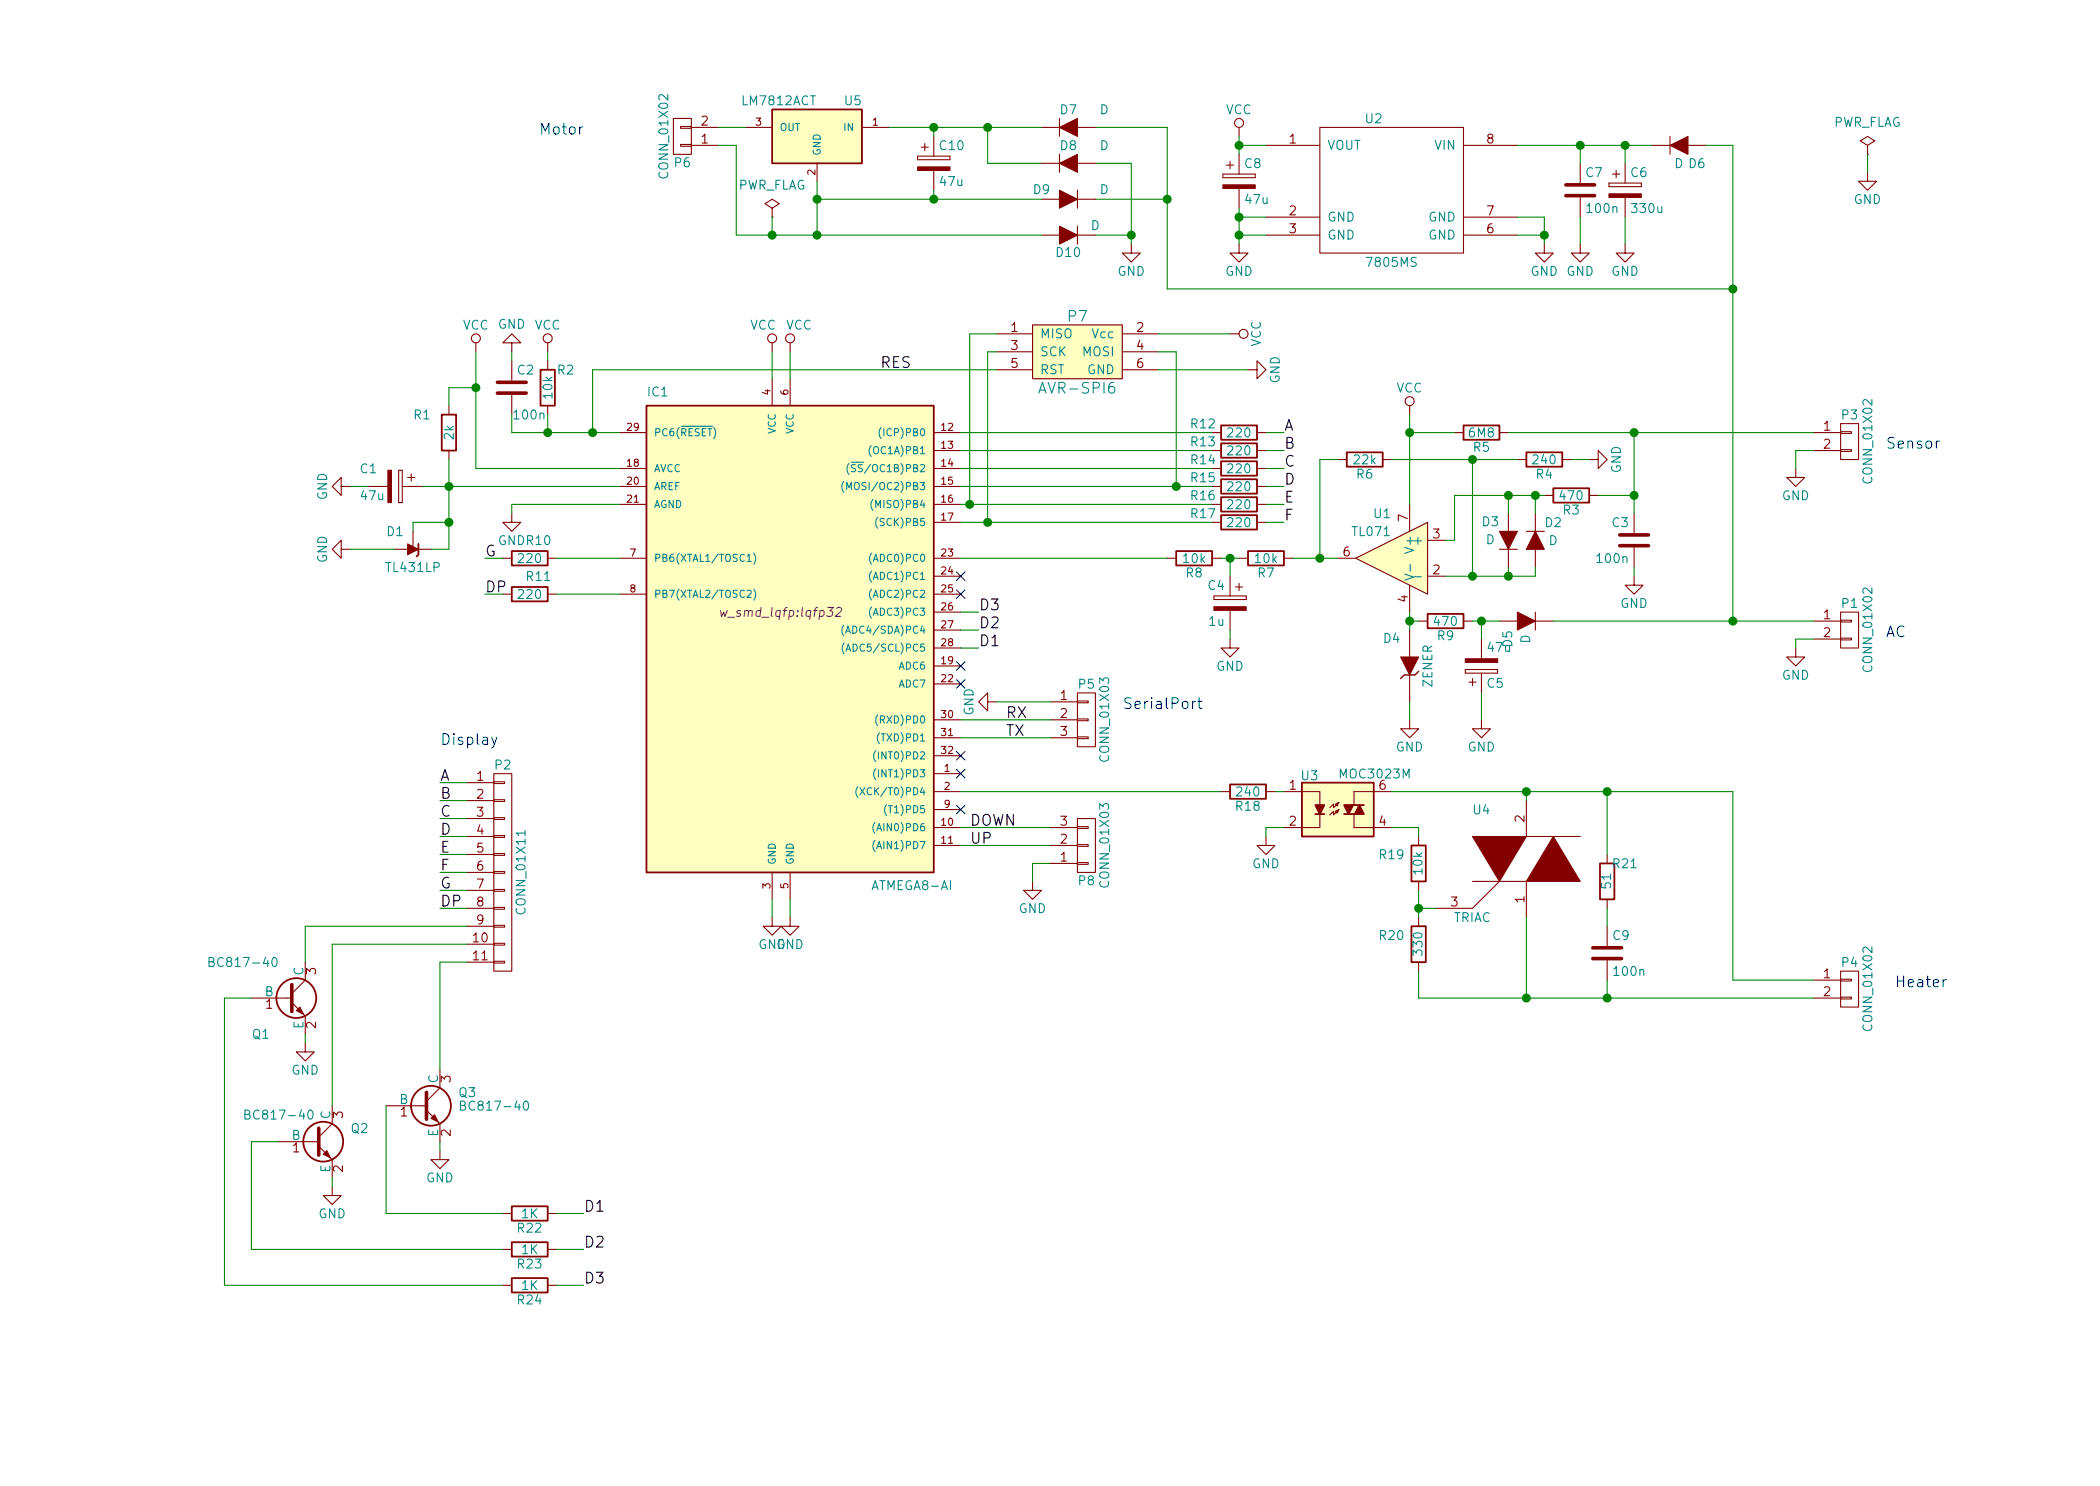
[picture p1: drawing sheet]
<svg xmlns="http://www.w3.org/2000/svg" width="297mm" height="210mm" viewBox="0 0 297 210" stroke-linecap="round" stroke-linejoin="round" font-family="sans-serif">
<g fill="#ffffc2" stroke="#ffffc2" stroke-width=".14">
<path d="M91.4 57.4h40.7v66h-40.7z"/>
<path d="M191.8 79l10.1-5.1v10.2z"/>
<path d="M184.1 110.7h10.2v7.7h-10.2z"/>
<path d="M146 46h12.7v7.6h-12.7z"/>
<path d="M109.2 15.5h12.7v7.6h-12.7z"/>
</g>
<g fill="none" stroke="#840000" stroke-width=".25">
<path d="M109.2 15.5h12.7v7.6h-12.7zM62.5 58.7h2v5h-2zM76.5 52.3h2v5.1h-2zM91.4 57.4h40.7v66h-40.7zM59.2 77v1.5l-.3 .2M72.4 78h5.1v2h-5.1zM166.4 78h5v2h-5zM172.7 60.2h5.1v2h-5.1zM172.7 62.7h5.1v2.1h-5.1zM172.7 65.3h5.1v2h-5.1zM172.7 67.8h5.1v2h-5.1zM172.7 70.4h5.1v2h-5.1z"/>
<path d="M172.7 72.9h5.1v2h-5.1zM176.5 78h5.1v2h-5.1zM190.5 64h5.1v2h-5.1zM207 60.2h5.1v2h-5.1zM215.9 64h5.1v2h-5.1zM219.7 69.1h5.1v2h-5.1zM72.4 83.1h5.1v2h-5.1zM201.9 86.9h5.1v2h-5.1zM174 111h5.1v2h-5.1zM184.1 110.7h10.2v7.7h-10.2zM186.1 115.2h1.2M190.1 115.2h1.8"/>
<path d="M191.1 113.9h1.8M199.6 119.6h2.1v5.1h-2.1zM199.6 131.1h2.1v5h-2.1zM226.3 122.2h2v5h-2zM72.4 170.7h5.1v2h-5.1zM72.4 175.8h5.1v2h-5.1zM72.4 180.8h5.1v2.1h-5.1z"/>
<circle cx="41.9" cy="141.2" r="2.82"/>
<circle cx="61" cy="156.5" r="2.82"/>
<circle cx="45.7" cy="161.5" r="2.82"/>
</g>
<g fill="none" stroke="#840000" stroke-width=".15">
<path d="M95.2 16.8h2.6v5h-2.6zM96.3 17.9h1.5v.3h-1.5zM97.8 18h3.8M105.4 18h3.8M121.9 18h3.8M132.1 19.3v2.8M147.3 18h2.6M149.9 16.8v2.5M152.4 18h2.5M175.3 18v1.3M186.7 18h20.3v17.8h-20.3zM236.2 19.3v2.5"/>
<path d="M96.3 20.4h1.5v.3h-1.5zM97.8 20.6h3.8M109.2 29.5l1-.7-1-.6-1 .6 1 .7v1.2M109.2 30.7h.1M115.6 23.1v2.5M129.8 22.1v.5zM129.8 22.6h4.6zM129.8 22.1h4.6zM130.3 20.8h1M130.8 20.3v1M132.1 24.1v2.8M134.4 22.1v.5z"/>
<path d="M147.3 33.3h2.6M147.3 23.1h2.6M147.3 28.2h2.6M149.9 21.8v2.6M152.4 33.3h2.5M152.4 23.1h2.5M152.4 26.9v2.6M152.4 32v2.5M152.4 28.2h2.5M160 34.5v1.3h1.3l-1.3 1.3-1.3-1.3h1.3M173 24.6v.5zM173 25.1h4.5z"/>
<path d="M173 24.6h4.5zM173.5 23.4h1M174 22.9v1M175.3 34.5v1.3h1.2l-1.2 1.3-1.3-1.3h1.3M175.3 21.8v2.8M175.3 26.7v2.8M177.5 24.6v.5zM179.1 20.6h7.6M179.1 30.7h7.6M179.1 33.3h7.6M207 20.6h7.6M207 30.7h7.6"/>
<path d="M207 33.3h7.6M218.4 34.5v1.3h1.3l-1.3 1.3-1.2-1.3h1.2M223.5 34.5v1.3h1.3l-1.3 1.3-1.3-1.3h1.3M223.5 23.1v2.8M223.5 27.9v2.8M227.6 25.9v.5zM227.6 26.4h4.6zM227.6 25.9h4.6zM228.1 24.6h1M228.6 24.1v1M229.9 34.5v1.3h1.2l-1.2 1.3-1.3-1.3h1.3M229.9 23.1v2.8"/>
<path d="M229.9 27.9v2.8M232.2 25.9v.5zM233.7 20.6h2.5M238.8 20.6h2.5M264.2 20.6l1-.7-1-.6-1.1 .6 1.1 .7v1.2M264.2 21.8h.1M264.2 24.4v1.2h1.2l-1.2 1.3-1.3-1.3h1.3M63.5 57.4v1.3M67.3 48.5v1.3M72.4 48.5h1.3l-1.3-1.3-1.3 1.3h1.3v1.3M72.4 51v2.8M72.4 55.9v2.8"/>
<path d="M77.5 48.5v1.3M77.5 51v1.3M77.5 57.4v1.3M109.2 48.5v1.3M109.2 53.6v3.8M111.8 48.5v1.3M111.8 53.6v3.8M141 47.2h5M141 49.8h5M141 52.3h5M146 46h12.7v7.6h-12.7zM158.7 47.2h5.1"/>
<path d="M158.7 49.8h5.1M158.7 52.3h5.1M174 47.2h1.3M176.5 52.3h1.3v-1.3l1.3 1.3-1.3 1.3v-1.3M199.4 57.4v1.3M260.3 59.9h2.6v5.1h-2.6zM48.3 68.8v-1.2l-1.3 1.2 1.3 1.3v-1.3h1.2M48.3 77.7v-1.3l-1.3 1.3 1.3 1.3v-1.3h1.2M52.1 68.8h2.8M55.9 77.7h5.1M56.4 66.5h.5zM56.4 66.5v4.6z"/>
<path d="M56.4 71.1h.5zM56.9 66.5v4.6zM56.9 68.8h2.8M57.7 67.6h1M58.2 67.1v1M58.4 75.2v2.8M63.5 63.7v1.3M71.1 79h1.3M72.4 72.6v1.3h1.3l-1.3 1.3-1.3-1.3h1.3M77.5 79h1.2M87.6 61.2h3.8M87.6 66.3h3.8"/>
<path d="M87.6 68.8h3.8M87.6 71.4h3.8M87.6 79h3.8M132.1 61.2h3.8M132.1 63.7h3.8M132.1 66.3h3.8M132.1 68.8h3.8M132.1 71.4h3.8M132.1 73.9h3.8M132.1 79h3.8M165.1 79h1.3M171.4 61.2h1.3"/>
<path d="M171.4 63.7h1.3M171.4 66.3h1.3M171.4 68.8h1.3M171.4 71.4h1.3M171.4 73.9h1.3M171.4 79h1.3M175.3 79h1.2M177.8 61.2h1.3M177.8 63.7h1.3M177.8 66.3h1.3M177.8 68.8h1.3M177.8 71.4h1.3"/>
<path d="M177.8 73.9h1.3M181.6 79h1.3M189.2 79h2.6M189.2 65h1.3M191.8 79l10.1-5.1v10.2zM195.6 65h1.2M199.4 71.4v3.8M201.9 76.4h2.6M205.7 61.2h1.3M212.1 61.2h1.3M212.1 77.7h2.5M213.4 72.6v2.6"/>
<path d="M213.4 77.7v2.6M214.6 65h1.3M215.9 75.2h2.5M217.2 72.6v2.6M217.2 77.7v2.6M218.4 70.1h1.3M221 65h1.2M224.8 65h1.3v1.3l1.2-1.3-1.2-1.3v1.3M224.8 70.1h1.3M231.1 72.6v2.8M231.1 77.5v2.8M254 66.3v1.3h-1.3l1.3 1.2 1.3-1.2h-1.3"/>
<path d="M256.5 61.2h3.8M256.5 63.7h3.8M260.3 63.6h1.6v.3h-1.6zM260.3 61.1h1.6v.2h-1.6zM71.1 84.1h1.3M77.5 84.1h1.2M87.6 84.1h3.8M132.1 94.2h3.8M132.1 96.8h3.8M132.1 81.5h3.8M132.1 84.1h3.8M132.1 86.6h3.8"/>
<path d="M132.1 89.1h3.8M132.1 91.7h3.8M139.7 99.3v-1.3l-1.3 1.3 1.3 1.3v-1.3h1.3M148.6 99.3h3.8M152.4 99.2h1.5v.2h-1.5zM152.4 98h2.5v7.7h-2.5zM171.7 84.8h4.6zM171.7 84.3h4.6zM171.7 84.3v.5zM174 90.4v1.3h-1.3l1.3 1.3 1.3-1.3h-1.3M174 81.5v2.8M174 86.4v2.7"/>
<path d="M174.8 83.1h1M175.3 82.5v1.1M176.3 84.3v.5zM199.4 82.8v3.8M199.4 89.1v3.9M199.4 95.5v3.8M200.7 87.9h1.2M201.9 81.5h2.6M207 87.9h1.3M207.3 94.7v.5zM207.3 94.7h4.5zM207.3 95.2h4.5z"/>
<path d="M207.8 96.5h1M208.3 96v1M209.5 90.4v2.8M209.5 95.2v2.8M211.8 94.7v.5zM212.1 87.9h2.5M217.2 86.6v2.5M217.2 87.9h2.5M231.1 81.5v1.3h-1.2l1.2 1.3 1.3-1.3h-1.3M254 91.7v1.3h-1.3l1.3 1.2 1.3-1.2h-1.3M256.5 87.9h3.8M256.5 90.4h3.8"/>
<path d="M260.3 90.3h1.6v.2h-1.6zM260.3 87.8h1.6v.2h-1.6zM260.3 86.6h2.6v5.1h-2.6zM66 118.4h3.8M66 110.7h3.8M66 113.3h3.8M66 115.8h3.8M69.8 118.2h1.6v.3h-1.6zM69.8 115.7h1.6v.2h-1.6zM69.8 113.2h1.6v.2h-1.6zM69.8 110.6h1.6v.3h-1.6zM69.8 109.5h2.6v27.9h-2.6z"/>
<path d="M132.1 109.5h3.8M132.1 117.1h3.8M132.1 119.6h3.8M132.1 112h3.8M132.1 101.8h3.8M132.1 104.4h3.8M132.1 106.9h3.8M132.1 114.5h3.8M148.6 117.1h3.8M148.6 119.6h3.8M148.6 101.8h3.8M148.6 104.4h3.8"/>
<path d="M152.4 104.3h1.5v.2h-1.5zM152.4 101.7h1.5v.3h-1.5zM152.4 117h1.5v.2h-1.5zM152.4 119.5h1.5v.3h-1.5zM152.4 115.8h2.5v7.6h-2.5zM172.7 112h1.3M179.1 118.4v1.2h1.2l-1.2 1.3-1.3-1.3h1.3M179.1 112h1.2M181.6 112h5.1v1.9M186.7 115.2v1.9h-5.1M188.9 113.8l.5-.3-.3 .5zM189.4 113.5l-.8 .8v-.5l-.5 .5"/>
<path d="M189.4 114.5l-.3 .6-.2-.3 .5-.3-.8 .8v-.5l-.5 .5M191.5 115.2v1.9h5.3M196.8 112h-5.3v1.9M199.4 101.8v1.3h-1.3l1.3 1.3 1.3-1.3h-1.3M200.7 118.4v1.2M209.5 101.8v1.3h-1.2l1.2 1.3 1.3-1.3h-1.3M215.9 113.3v5.1h7.6M43.2 136.1v2.6l-1.9 1.9M66 128.5h3.8M66 133.6h3.8M66 136.1h3.8M66 120.9h3.8"/>
<path d="M66 123.4h3.8M66 126h3.8M66 131.1h3.8M69.8 136h1.6v.3h-1.6zM69.8 133.5h1.6v.2h-1.6zM69.8 130.9h1.6v.3h-1.6zM69.8 128.4h1.6v.2h-1.6zM69.8 125.9h1.6v.2h-1.6zM69.8 123.3h1.6v.3h-1.6zM69.8 120.8h1.6v.2h-1.6zM109.2 129.8v1.3h1.3l-1.3 1.2-1.3-1.2h1.3M109.2 123.4v3.8"/>
<path d="M111.8 129.8v1.3h1.2l-1.2 1.2-1.3-1.2h1.3M111.8 123.4v3.8M146 124.7v1.3h1.3l-1.3 1.2-1.2-1.2h1.2M148.6 122.2h3.8M152.4 122h1.5v.3h-1.5zM200.7 124.7v1.3M200.7 129.8v1.3M200.7 136.1v1.3M208.3 124.7h7.6v5.1M212.1 124.7l-3.8 3.8h-5.1M227.3 120.9v1.3M227.3 127.2v1.3"/>
<path d="M227.3 131.1v2.8M227.3 135.9v2.8M256.5 138.7h3.8M260.3 138.6h1.6v.2h-1.6zM260.3 137.4h2.6v5.1h-2.6zM35.6 141.2h5.7M41.3 141.9l1.9 1.9v2.5M43.2 147.6v1.2h1.2l-1.2 1.3-1.3-1.3h1.3M47 156.5v2.5l-1.9 1.9M54.6 156.5h5.7M60.3 157.1l1.9 1.9v2.5M62.2 151.4v2.5l-1.9 1.9"/>
<path d="M256.5 141.2h3.8M260.3 141.1h1.6v.2h-1.6zM39.4 161.5h5.7M45.1 162.2l1.9 1.9v2.5M47 167.9v1.3h1.3l-1.3 1.2-1.3-1.2h1.3M62.2 162.8v1.3h1.3l-1.3 1.2-1.2-1.2h1.2M71.1 171.7h1.3M71.1 176.8h1.3M77.5 171.7h1.2M77.5 176.8h1.2M71.1 181.9h1.3M77.5 181.9h1.2"/>
<circle cx="175.3" cy="17.4" r=".63"/>
<circle cx="67.3" cy="47.9" r=".63"/>
<circle cx="77.5" cy="47.9" r=".63"/>
<circle cx="109.2" cy="47.9" r=".63"/>
<circle cx="111.8" cy="47.9" r=".63"/>
<circle cx="175.9" cy="47.2" r=".63"/>
<circle cx="199.4" cy="56.8" r=".63"/>
</g>
<g fill="none" stroke="#008484" stroke-width=".15">
<path d="M105.7 78.7l.3-.3v1M105.7 79.4h.5M106.6 78.3a1.2 1.2 0 0 1 0 1.5M119.4 68.1a1.2 1.2 0 0 0 0 1.6M119.8 69.3v-1l.3 .7 .3-.7v1M120.1 65.6a1.2 1.2 0 0 0 0 1.5M120.4 65.4h.8M121 65.8h-.5v.3l.4 .2 .1 .2-.2 .2h-.4M123.2 63a1.13 1.13 0 0 0 0 1.6M123.3 78.3a1.13 1.13 0 0 0 0 1.5M123.5 70.7a1.2 1.2 0 0 0 0 1.5M124.2 73.2a1.2 1.2 0 0 0 0 1.5"/>
<path d="M124.6 60.5a1.2 1.2 0 0 0 0 1.5M199.5 79.9v.9M105.7 83.6l.4-.1 .1 .1v.2v.1l-.6 .6h.6M106.6 83.4a1.2 1.2 0 0 1 0 1.5M119.4 88.4a1.2 1.2 0 0 0 0 1.6M119.4 91a1.2 1.2 0 0 0 0 1.5M119.6 89.6l.3-1 .4 1M119.7 92.1l.3-1 .3 1M119.7 89.3h.5M119.8 91.8h.4M123.3 80.8a1.13 1.13 0 0 0 0 1.6M123.3 83.4a1.13 1.13 0 0 0 0 1.5"/>
<path d="M123.3 85.9a1.13 1.13 0 0 0 0 1.5M198.7 81.2l1.2 .5-1.2 .4M200.1 81.6h.9M121.3 111.3a1.2 1.2 0 0 0 0 1.5M121.6 111.4l.7 1.1M122.3 111.4l-.7 1.1M123.8 116.4a1.13 1.13 0 0 0 0 1.5M123.8 118.9a1.13 1.13 0 0 0 0 1.6M123.9 108.8a1.13 1.13 0 0 0 0 1.5M123.9 106.2a1.13 1.13 0 0 0 0 1.6M124.2 101.1a1.2 1.2 0 0 0 0 1.6M124.4 103.7a1.2 1.2 0 0 0 0 1.5"/>
<path d="M125.4 113.8a1.2 1.2 0 0 0 0 1.6M29.6 136.1l.5-.1 .2-.2-.1-.2-.2-.1h-.4v1.2h.4l.3-.1v-.3l-.3-.2M38.6 135.6a.31 .31 0 0 1 .3-.1 .31 .31 0 0 1 .2 .2v.8l-.2 .2a.68 .68 0 0 1-.3-1.1zM34.6 157.7l.6-.1 .1-.2v-.2l-.2-.1h-.5v1.2h.5l.2-.1 .1-.3-.3-.2M43.7 157.2a.31 .31 0 0 1 .3-.1 .31 .31 0 0 1 .2 .2v.8l-.2 .2a.68 .68 0 0 1-.3-1.1zM65.1 156.4h.6l.1-.2-.1-.3-.1-.1h-.5v1.3h.5l.2-.2 .1-.3-.3-.2M74.1 155.9a.31 .31 0 0 1 .4-.1 .31 .31 0 0 1 .2 .3v.7l-.3 .3a.68 .68 0 0 1-.3-1.2z"/>
</g>
<path d="M101.9 86.4l.2 .8 .3-.6 .1 .6 .4-.8M117.1 85.9h.8l-.5 .5 .3 .2 .1 .4-.3 .2h-.4l-.2-.1M118.3 86.1l.2-.2h.3l.2 .3-.1 .3-.8 .7h.8" fill="none" stroke="#840084" stroke-width=".15"/>
<g fill="#840000" stroke="#840000" stroke-width=".15">
<path d="M54.9 66.5h.5v4.6h-.5z"/>
<path d="M217.2 75.2l1.2 2.5h-2.5z"/>
<path d="M212.1 75.2h2.5l-1.2 2.5z"/>
<path d="M171.7 85.8h4.6v.6h-4.6z"/>
<path d="M198.1 93h2.6l-1.3 2.5z"/>
<path d="M214.6 86.6l2.6 1.3-2.6 1.2z"/>
<path d="M207.3 93.2h4.5v.5h-4.5z"/>
<path d="M227.6 27.4h4.6v.5h-4.6z"/>
<path d="M173 26.2h4.5v.5h-4.5z"/>
<path d="M57.7 77l1.5 .7-1.5 .8z"/>
<path d="M208.3 118.4h7.6l-3.8 6.3z"/>
<path d="M219.7 118.4l3.8 6.3h-7.6z"/>
<path d="M41.9 143l.5-.5 .5 1z"/>
<path d="M45.7 163.3l.5-.5 .5 1z"/>
<path d="M61 158.2l.5-.5 .5 1z"/>
<path d="M236.2 20.6l2.6-1.3v2.5z"/>
<path d="M129.8 23.6h4.6v.5h-4.6z"/>
<path d="M149.9 18l2.5-1.2v2.5z"/>
<path d="M149.9 23.1l2.5-1.3v2.6z"/>
<path d="M149.9 26.9l2.5 1.3-2.5 1.3z"/>
<path d="M149.9 32l2.5 1.3-2.5 1.2z"/>
</g>
<path d="M221.5 27.7h4.1M221.5 26.2h4.1M70.4 55.6h4M70.4 54.1h4M229.1 77.2h4.1M229.1 75.7h4.1M41.3 139.3v3.8M225.3 135.6h4.1M225.3 134.1h4.1M45.1 159.6v3.8M60.3 154.6v3.8" fill="none" stroke="#840000" stroke-width=".51"/>
<path d="M200.7 95l-.5 .5h-1.6l-.5 .5" fill="none" stroke="#840000" stroke-width=".2"/>
<g fill="#840000" stroke="#840000" stroke-width=".25">
<path d="M186.1 113.9h1.2l-.6 1.3z"/>
<path d="M190.1 113.9h1.3l-.6 1.3z"/>
<path d="M192.3 113.9l.6 1.3h-1.3z"/>
</g>
<g fill="none" stroke="#000084" stroke-width=".15">
<path d="M135.3 96.2l1.2 1.2M135.3 93.6l1.2 1.2M135.3 83.5l1.2 1.2M135.3 80.9l1.2 1.2M136.5 96.2l-1.2 1.2M136.5 93.6l-1.2 1.2M136.5 83.5l-1.2 1.2M136.5 80.9l-1.2 1.2M135.3 108.9l1.2 1.2M135.3 106.3l1.2 1.2M135.3 113.9l1.2 1.3M136.5 108.9l-1.2 1.2"/>
<path d="M136.5 106.3l-1.2 1.2M136.5 113.9l-1.2 1.3"/>
</g>
<path d="M82.4 18h-.3l-.1 .2M274.3 62.4l-.3 .1-.1 .2M169.1 99.2l-.3 .1-.1 .2M169.4 99.2h.6M169.6 98.7v1.3l.1 .2h.3M69.5 104.3l.4 1M70.3 104.3l-.5 1.4-.3 .1M275.3 138.6l-.3 .1-.1 .2" fill="none" stroke="#0000c2" stroke-width=".15"/>
<g fill="none" stroke="#008400" stroke-width=".15">
<path d="M101.6 18h3.8M125.7 18h21.6M132.1 18v1.3M139.7 18v5.1h7.6M154.9 18h10.2v22.9h80M175.3 19.3v2.5M101.6 20.6h2.5v12.7h43.2M109.2 30.7v2.6M115.6 28.2h31.7M115.6 25.6v7.7M132.1 26.9v1.3M154.9 33.3h5.1"/>
<path d="M154.9 28.2h10.2M154.9 23.1h5.1v11.4M175.3 20.6h3.8M175.3 30.7h3.8M175.3 33.3h3.8M175.3 29.5v5M214.6 20.6h19.1M214.6 30.7h3.8v3.8M214.6 33.3h3.8M223.5 20.6v2.5M223.5 30.7v3.8M229.9 20.6v2.5"/>
<path d="M229.9 30.7v3.8M241.3 20.6h3.8v67.3M264.2 21.8v2.6M67.3 49.8v16.5h20.3M67.3 54.9h-3.8v2.5M72.4 49.8v1.2M72.4 58.7v2.5h15.2M77.5 49.8v1.2M77.5 58.7v2.5M109.2 49.8v3.8M111.8 49.8v3.8M141 49.8h-1.3v24.1"/>
<path d="M141 52.3h-57.2v8.9M141 47.2h-3.8v24.2M163.8 52.3h12.7M163.8 49.8h2.6v19M163.8 47.2h10.2M199.4 58.7v12.7M49.5 68.8h2.6M49.5 77.7h6.4M59.7 68.8h27.9M63.5 65v12.7h-2.5M63.5 73.9h-5.1v1.3M68.6 79h2.5"/>
<path d="M78.7 79h8.9M87.6 71.4h-15.2v1.2M135.9 66.3h35.5M135.9 68.8h35.5M135.9 71.4h35.5M135.9 61.2h35.5M135.9 79h29.2M135.9 73.9h35.5M135.9 63.7h35.5M172.7 79h2.6M174 79v2.5M179.1 66.3h2.5"/>
<path d="M179.1 68.8h2.5M179.1 71.4h2.5M179.1 61.2h2.5M179.1 73.9h2.5M179.1 63.7h2.5M182.9 79h6.3M189.2 65h-2.5v14M196.8 65h17.8M199.4 61.2h6.3M208.3 65v16.5M213.4 61.2h43.1M213.4 70.1v2.5"/>
<path d="M217.2 70.1v2.5M218.4 70.1h-12.7v6.3h-1.2M222.2 65h2.6M226.1 70.1h5M231.1 61.2v11.4M256.5 63.7h-2.5v2.6M78.7 84.1h8.9M135.9 91.7h2.5M135.9 89.1h2.5M135.9 86.6h2.5M141 99.3h7.6M174 89.1v1.3"/>
<path d="M199.4 86.6v2.5M199.4 99.3v2.5M199.4 87.9h1.3M208.3 87.9h3.8M209.5 87.9v2.5M209.5 98v3.8M213.4 80.3v1.2M217.2 80.3v1.2h-12.7M219.7 87.9h36.8M231.1 80.3v1.2M256.5 90.4h-2.5v1.3M62.2 110.7h3.8"/>
<path d="M62.2 113.3h3.8M62.2 115.8h3.8M62.2 118.4h3.8M135.9 112h36.8M135.9 117.1h12.7M135.9 119.6h12.7M135.9 101.8h12.7M135.9 104.4h12.7M180.3 112h1.3M181.6 117.1h-2.5v1.3M196.8 112h48.3v26.7h11.4M196.8 117.1h3.9v1.3"/>
<path d="M215.9 112v1.3M227.3 112v8.9M62.2 128.5h3.8M62.2 120.9h3.8M62.2 123.4h3.8M62.2 126h3.8M66 131.1h-22.8v5M66 133.6h-19v22.9M66 136.1h-3.8v15.3M109.2 127.2v2.6M111.8 127.2v2.6M148.6 122.2h-2.6v2.5"/>
<path d="M200.7 126v3.8M200.7 137.4v3.8h55.8M200.7 128.5h2.5M215.9 129.8v11.4M227.3 128.5v2.6M227.3 138.7v2.5M35.6 141.2h-3.9v40.7h39.4M43.2 146.3v1.3M54.6 156.5v15.2h16.5M39.4 161.5h-3.8v15.3h35.5M47 166.6v1.3M62.2 161.5v1.3"/>
<path d="M78.7 171.7h3.8M78.7 176.8h3.8M78.7 181.9h3.8"/>
</g>
<g fill="#008400" stroke="#008400" stroke-width=".25">
<circle cx="67.3" cy="54.9" r=".51"/>
<circle cx="63.5" cy="68.8" r=".51"/>
<circle cx="77.5" cy="61.2" r=".51"/>
<circle cx="186.7" cy="79" r=".51"/>
<circle cx="208.3" cy="65" r=".51"/>
<circle cx="208.3" cy="81.5" r=".51"/>
<circle cx="213.4" cy="81.5" r=".51"/>
<circle cx="213.4" cy="70.1" r=".51"/>
<circle cx="217.2" cy="70.1" r=".51"/>
<circle cx="199.4" cy="61.2" r=".51"/>
<circle cx="231.1" cy="70.1" r=".51"/>
<circle cx="174" cy="79" r=".51"/>
<circle cx="199.4" cy="87.9" r=".51"/>
<circle cx="209.6" cy="87.9" r=".51"/>
<circle cx="229.9" cy="20.6" r=".51"/>
<circle cx="223.5" cy="20.6" r=".51"/>
<circle cx="218.4" cy="33.3" r=".51"/>
<circle cx="175.3" cy="33.3" r=".51"/>
<circle cx="175.3" cy="20.6" r=".51"/>
<circle cx="175.3" cy="30.7" r=".51"/>
<circle cx="63.5" cy="73.9" r=".51"/>
<circle cx="231.1" cy="61.2" r=".51"/>
<circle cx="200.7" cy="128.5" r=".51"/>
<circle cx="215.9" cy="141.2" r=".51"/>
<circle cx="215.9" cy="112" r=".51"/>
<circle cx="227.3" cy="141.2" r=".51"/>
<circle cx="227.3" cy="112" r=".51"/>
<circle cx="245.1" cy="87.9" r=".51"/>
<circle cx="139.7" cy="18" r=".51"/>
<circle cx="245.1" cy="40.9" r=".51"/>
<circle cx="165.1" cy="28.2" r=".51"/>
<circle cx="160" cy="33.3" r=".51"/>
<circle cx="139.7" cy="73.9" r=".51"/>
<circle cx="137.2" cy="71.4" r=".51"/>
<circle cx="83.8" cy="61.2" r=".51"/>
<circle cx="132.1" cy="18" r=".51"/>
<circle cx="132.1" cy="28.2" r=".51"/>
<circle cx="166.4" cy="68.8" r=".51"/>
<circle cx="115.6" cy="33.3" r=".51"/>
<circle cx="115.6" cy="28.2" r=".51"/>
<circle cx="109.2" cy="33.3" r=".51"/>
</g>
<g font-size="2.1" fill="#0000c2">
<text x="76.2" y="19">Motor</text>
<text x="266.7" y="63.5">Sensor</text>
<text x="266.7" y="90.2">AC</text>
<text x="158.7" y="100.3">SerialPort</text>
<text x="62.2" y="105.4">Display</text>
<text x="268" y="139.7">Heater</text>
</g>
<g font-size="2.1" fill="#008484">
<text x="151.1" y="45.5">P7</text>
<text x="147.5" y="55.7">AVR-SPI6</text>
</g>
<g font-size="2.1">
<text x="124.5" y="52.1">RES</text>
<text x="181.6" y="61">A</text>
<text x="181.6" y="63.5">B</text>
<text x="181.6" y="66">C</text>
<text x="181.6" y="68.6">D</text>
<text x="181.6" y="71.1">E</text>
<text x="181.6" y="73.7">F</text>
<text x="68.6" y="78.7">G</text>
<text x="138.4" y="88.9">D2</text>
<text x="138.4" y="86.4">D3</text>
<text x="138.4" y="91.4">D1</text>
<text x="142.2" y="101.6">RX</text>
<text x="142.2" y="104.1">TX</text>
<text x="62.2" y="110.5">A</text>
<text x="62.2" y="113">B</text>
<text x="62.2" y="115.6">C</text>
<text x="62.2" y="118.1">D</text>
<text x="137.2" y="116.8">DOWN</text>
<text x="137.2" y="119.4">UP</text>
<text x="62.2" y="120.6">E</text>
<text x="62.2" y="123.2">F</text>
<text x="62.2" y="125.7">G</text>
<text x="62.2" y="128.3">DP</text>
<text x="82.5" y="171.4">D1</text>
<text x="82.5" y="176.5">D2</text>
<text x="82.5" y="181.6">D3</text>
</g>
<text font-size="2.1" fill="#008400" x="68.6" y="83.8">DP</text>
<g font-size="1.8" fill="#840000">
<text x="99.2" y="17.8">2</text>
<text x="99.2" y="20.3">1</text>
<text x="182.4" y="20.3">1</text>
<text x="210.3" y="20.3">8</text>
<text x="182.4" y="30.5">2</text>
<text x="182.4" y="33">3</text>
<text x="210.3" y="33">6</text>
<text x="210.3" y="30.5">7</text>
<text x="143" y="47">1</text>
<text x="160.8" y="47">2</text>
<text x="143" y="49.5">3</text>
<text x="143" y="52.1">5</text>
<text x="160.8" y="49.5">4</text>
<text x="160.8" y="52.1">6</text>
<text x="258" y="61">1</text>
<text x="258" y="63.5">2</text>
<text x="199.1" y="73.8" transform="rotate(-90 199.1 73.8)">7</text>
<text x="202.7" y="76.2">3</text>
<text x="190" y="78.7">6</text>
<text x="202.7" y="81.3">2</text>
<text x="199.1" y="85.2" transform="rotate(-90 199.1 85.2)">4</text>
<text x="258" y="87.6">1</text>
<text x="258" y="90.2">2</text>
<text x="150" y="99.1">1</text>
<text x="150" y="101.6">2</text>
<text x="150" y="104.1">3</text>
<text x="67.5" y="110.5">1</text>
<text x="67.5" y="113">2</text>
<text x="182.4" y="111.8">1</text>
<text x="195.1" y="111.8">6</text>
<text x="67.5" y="115.6">3</text>
<text x="67.5" y="118.1">4</text>
<text x="150" y="119.4">2</text>
<text x="150" y="116.8">3</text>
<text x="182.4" y="116.8">2</text>
<text x="195.1" y="116.8">4</text>
<text x="215.6" y="116.3" transform="rotate(-90 215.6 116.3)">2</text>
<text x="67.5" y="120.6">5</text>
<text x="67.5" y="123.2">6</text>
<text x="67.5" y="125.7">7</text>
<text x="150" y="121.9">1</text>
<text x="67.5" y="128.3">8</text>
<text x="67.5" y="130.8">9</text>
<text x="205.3" y="128.3">3</text>
<text x="215.6" y="127.7" transform="rotate(-90 215.6 127.7)">1</text>
<text x="44.7" y="137.9" transform="rotate(-90 44.7 137.9)">3</text>
<text x="67" y="133.3">10</text>
<text x="67" y="135.9">11</text>
<text x="37.6" y="142.7">1</text>
<text x="258" y="138.4">1</text>
<text x="258" y="141">2</text>
<text x="44.7" y="145.5" transform="rotate(-90 44.7 145.5)">2</text>
<text x="63.8" y="153.1" transform="rotate(-90 63.8 153.1)">3</text>
<text x="48.5" y="158.2" transform="rotate(-90 48.5 158.2)">3</text>
<text x="56.7" y="158">1</text>
<text x="63.8" y="160.8" transform="rotate(-90 63.8 160.8)">2</text>
<text x="41.4" y="163.1">1</text>
<text x="48.5" y="165.8" transform="rotate(-90 48.5 165.8)">2</text>
</g>
<g font-size="1.8" fill="#008484">
<text x="105.1" y="14.9">LM7812ACT</text>
<text x="119.5" y="14.9">U5</text>
<text x="150" y="16.2">D7</text>
<text x="155.6" y="16.2">D</text>
<text x="173.4" y="16.2">VCC</text>
<text x="193.2" y="17.4">U2</text>
<text x="259.2" y="18">PWR_FLAG</text>
<text x="95.5" y="23.7">P6</text>
<text x="133" y="21.3">C10</text>
<text x="150" y="21.3">D8</text>
<text x="155.6" y="21.3">D</text>
<text x="176.1" y="23.8">C8</text>
<text x="187.7" y="21.2">VOUT</text>
<text x="203" y="21.2">VIN</text>
<text x="236.9" y="23.8">D D6</text>
<text x="94.5" y="24.9" transform="rotate(-90 94.5 24.9)">CONN_01X02</text>
<text x="104.3" y="26.8">PWR_FLAG</text>
<text x="133" y="26.3">47u</text>
<text x="146.2" y="27.5">D9</text>
<text x="155.6" y="27.5">D</text>
<text x="176.2" y="28.9">47u</text>
<text x="224.4" y="25.1">C7</text>
<text x="230.7" y="25.1">C6</text>
<text x="262.2" y="28.9">GND</text>
<text x="154.3" y="32.6">D</text>
<text x="187.7" y="31.4">GND</text>
<text x="187.7" y="33.9">GND</text>
<text x="202.1" y="33.9">GND</text>
<text x="202.1" y="31.4">GND</text>
<text x="224.6" y="30.1">100n</text>
<text x="231" y="30.1">330u</text>
<text x="149.5" y="36.4">D10</text>
<text x="158.1" y="39">GND</text>
<text x="173.3" y="39">GND</text>
<text x="193.5" y="37.8">7805MS</text>
<text x="216.5" y="39">GND GND</text>
<text x="227.9" y="39">GND</text>
<text x="65.5" y="46.7">VCC</text>
<text x="70.4" y="46.5">GND</text>
<text x="75.6" y="46.7">VCC</text>
<text x="106.1" y="46.7">VCC</text>
<text x="111.2" y="46.7">VCC</text>
<text x="147.1" y="47.9">MISO</text>
<text x="154.6" y="47.9">Vcc</text>
<text x="73.2" y="53">C2</text>
<text x="78.9" y="53">R2</text>
<text x="147.1" y="50.4">SCK</text>
<text x="147.1" y="53">RST</text>
<text x="153.2" y="50.4">MOSI</text>
<text x="153.8" y="53">GND</text>
<text x="178.4" y="49.1" transform="rotate(-90 178.4 49.1)">VCC</text>
<text x="58.6" y="59.4">R1</text>
<text x="72.8" y="59.4">100n</text>
<text x="78.2" y="56.3" transform="rotate(-90 78.2 56.3)">10k</text>
<text x="91.7" y="56.1">IC1</text>
<text x="181" y="54.3" transform="rotate(-90 181 54.3)">GND</text>
<text x="197.5" y="55.5">VCC</text>
<text x="260.6" y="59.4">P3</text>
<text x="64.2" y="62.2" transform="rotate(-90 64.2 62.2)">2k</text>
<text x="168.5" y="60.6">R12</text>
<text x="168.5" y="63.2">R13</text>
<text x="168.5" y="65.7">R14</text>
<text x="173.8" y="61.9">220</text>
<text x="173.8" y="64.4">220</text>
<text x="191.6" y="65.7">22k</text>
<text x="207.8" y="61.9">6M8</text>
<text x="208.4" y="63.9">R5</text>
<text x="216.9" y="65.7">240</text>
<text x="46.3" y="70.8" transform="rotate(-90 46.3 70.8)">GND</text>
<text x="51" y="67">C1</text>
<text x="51.1" y="70.8">47u</text>
<text x="168.5" y="68.2">R15</text>
<text x="168.5" y="70.8">R16</text>
<text x="173.8" y="67">220</text>
<text x="173.8" y="69.5">220</text>
<text x="191.9" y="67.7">R6</text>
<text x="217.3" y="67.7">R4</text>
<text x="220.8" y="70.8">470</text>
<text x="229.3" y="67" transform="rotate(-90 229.3 67)">GND</text>
<text x="252" y="70.8">GND</text>
<text x="264.8" y="68.1" transform="rotate(-90 264.8 68.1)">CONN_01X02</text>
<text x="54.8" y="75.9">D1</text>
<text x="70.4" y="77.1">GNDR10</text>
<text x="168.5" y="73.3">R17</text>
<text x="173.8" y="72.1">220</text>
<text x="173.8" y="74.6">220</text>
<text x="191.4" y="75.9">TL071</text>
<text x="194.4" y="73.3">U1</text>
<text x="200" y="77.9" transform="rotate(-90 200 77.9)">V+</text>
<text x="200.4" y="77.1">+</text>
<text x="209.7" y="74.5">D3</text>
<text x="210.2" y="77">D</text>
<text x="218.6" y="74.6">D2</text>
<text x="219.1" y="77.1">D</text>
<text x="221.1" y="72.8">R3</text>
<text x="228.1" y="74.6">C3</text>
<text x="46.3" y="79.7" transform="rotate(-90 46.3 79.7)">GND</text>
<text x="54.7" y="80.9">TL431LP</text>
<text x="73.4" y="79.7">220</text>
<text x="74.5" y="82.2">R11</text>
<text x="167.4" y="79.7">10k</text>
<text x="167.8" y="81.7">R8</text>
<text x="170.9" y="83.5">C4</text>
<text x="177.6" y="79.7">10k</text>
<text x="178" y="81.7">R7</text>
<text x="226" y="79.7">100n</text>
<text x="73.4" y="84.8">220</text>
<text x="171.1" y="88.6">1u</text>
<text x="203" y="88.6">470</text>
<text x="229.2" y="86">GND</text>
<text x="260.6" y="86">P1</text>
<text x="172" y="94.9">GND</text>
<text x="195.7" y="91">D4</text>
<text x="203.4" y="90.6">R9</text>
<text x="210.5" y="92.2">47u</text>
<text x="213.9" y="91.5" transform="rotate(-90 213.9 91.5)">D5</text>
<text x="216.5" y="91.1" transform="rotate(-90 216.5 91.1)">D</text>
<text x="264.8" y="94.8" transform="rotate(-90 264.8 94.8)">CONN_01X02</text>
<text x="137.7" y="101.3" transform="rotate(-90 137.7 101.3)">GND</text>
<text x="152.6" y="97.5">P5</text>
<text x="202.6" y="97.2" transform="rotate(-90 202.6 97.2)">ZENER</text>
<text x="210.4" y="97.3">C5</text>
<text x="252" y="96.2">GND</text>
<text x="156.9" y="107.5" transform="rotate(-90 156.9 107.5)">CONN_01X03</text>
<text x="197.4" y="106.3">GND</text>
<text x="207.6" y="106.3">GND</text>
<text x="70.1" y="108.9">P2</text>
<text x="175" y="112.7">240</text>
<text x="184.1" y="110.4">U3</text>
<text x="189.7" y="110.2">MOC3023M</text>
<text x="174.9" y="114.7">R18</text>
<text x="208.4" y="115.2">U4</text>
<text x="123.5" y="126">ATMEGA8-AI</text>
<text x="152.6" y="125.3">P8</text>
<text x="156.9" y="125.3" transform="rotate(-90 156.9 125.3)">CONN_01X03</text>
<text x="177.1" y="122.9">GND</text>
<text x="195.2" y="121.6">R19</text>
<text x="201.2" y="123.6" transform="rotate(-90 201.2 123.6)">10k</text>
<text x="227.9" y="125.6" transform="rotate(-90 227.9 125.6)">51</text>
<text x="228.2" y="122.9">R21</text>
<text x="74.3" y="129.1" transform="rotate(-90 74.3 129.1)">CONN_01X11</text>
<text x="144.1" y="129.2">GND</text>
<text x="205.6" y="130.5">TRIAC</text>
<text x="30.4" y="136.8">BC817-40</text>
<text x="107.3" y="134.3">GND</text>
<text x="109.8" y="134.3">GND</text>
<text x="195.2" y="133">R20</text>
<text x="201.2" y="135" transform="rotate(-90 201.2 135)">330</text>
<text x="228.2" y="133">C9</text>
<text x="260.6" y="136.8">P4</text>
<text x="37.5" y="141">B</text>
<text x="42.9" y="138" transform="rotate(-90 42.9 138)">C</text>
<text x="228.4" y="138.1">100n</text>
<text x="35.7" y="147">Q1</text>
<text x="42.9" y="145.6" transform="rotate(-90 42.9 145.6)">E</text>
<text x="264.8" y="145.6" transform="rotate(-90 264.8 145.6)">CONN_01X02</text>
<text x="41.2" y="152.1">GND</text>
<text x="62" y="153.3" transform="rotate(-90 62 153.3)">C</text>
<text x="64.9" y="155.2">Q3</text>
<text x="35.4" y="158.4">BC817-40</text>
<text x="41.3" y="161.3">B</text>
<text x="46.7" y="158.4" transform="rotate(-90 46.7 158.4)">C</text>
<text x="49.7" y="160.3">Q2</text>
<text x="56.5" y="156.2">B</text>
<text x="62" y="160.9" transform="rotate(-90 62 160.9)">E</text>
<text x="65.9" y="157.1">BC817-40</text>
<text x="46.7" y="165.9" transform="rotate(-90 46.7 165.9)">E</text>
<text x="60.3" y="167.3">GND</text>
<text x="45" y="172.4">GND</text>
<text x="73.8" y="172.4">1K</text>
<text x="73.3" y="174.4">R22</text>
<text x="73.3" y="179.5">R23</text>
<text x="73.8" y="177.5">1K</text>
<text x="73.3" y="184.6">R24</text>
<text x="73.8" y="182.5">1K</text>
</g>
<text font-size="1.8" fill="#840084" x="102.5" y="87.3">w_smd_lqfp:lqfp32</text>
<g font-size="1.4" fill="#840000">
<text x="106.9" y="17.8">3</text>
<text x="123.4" y="17.8">1</text>
<text x="115.3" y="24.8" transform="rotate(-90 115.3 24.8)">2</text>
<text x="109" y="55.9" transform="rotate(-90 109 55.9)">4</text>
<text x="111.5" y="55.9" transform="rotate(-90 111.5 55.9)">6</text>
<text x="88.7" y="61">29</text>
<text x="133.2" y="61">12</text>
<text x="133.2" y="63.5">13</text>
<text x="88.7" y="66">18</text>
<text x="88.7" y="68.6">20</text>
<text x="88.7" y="71.1">21</text>
<text x="133.2" y="66">14</text>
<text x="133.2" y="68.6">15</text>
<text x="133.2" y="71.1">16</text>
<text x="133.2" y="73.7">17</text>
<text x="89.2" y="78.7">7</text>
<text x="89.2" y="83.8">8</text>
<text x="133.2" y="78.7">23</text>
<text x="133.2" y="81.3">24</text>
<text x="133.2" y="83.8">25</text>
<text x="133.2" y="86.4">26</text>
<text x="133.2" y="88.9">27</text>
<text x="133.2" y="94">19</text>
<text x="133.2" y="91.4">28</text>
<text x="133.2" y="96.5">22</text>
<text x="133.2" y="101.6">30</text>
<text x="133.2" y="104.1">31</text>
<text x="133.2" y="106.7">32</text>
<text x="133.6" y="109.2">1</text>
<text x="133.6" y="111.8">2</text>
<text x="133.2" y="116.8">10</text>
<text x="133.2" y="119.4">11</text>
<text x="133.6" y="114.3">9</text>
<text x="109" y="125.7" transform="rotate(-90 109 125.7)">3</text>
<text x="111.5" y="125.7" transform="rotate(-90 111.5 125.7)">5</text>
</g>
<g font-size="1.4" fill="#008484">
<text x="110.2" y="18.5">OUT</text>
<text x="116.1" y="22.1" transform="rotate(-90 116.1 22.1)">GND</text>
<text x="119.5" y="18.5">IN</text>
<text x="92.5" y="61.7">PC6(RESET)</text>
<text x="109.7" y="61.4" transform="rotate(-90 109.7 61.4)">VCC</text>
<text x="112.3" y="61.4" transform="rotate(-90 112.3 61.4)">VCC</text>
<text x="123.4" y="64.3">(OC1A)PB1</text>
<text x="125" y="61.7">(ICP)PB0</text>
<text x="92.5" y="66.8">AVCC</text>
<text x="92.5" y="69.3">AREF</text>
<text x="92.5" y="71.9">AGND</text>
<text x="120.4" y="69.3">(MOSI/OC2)PB3</text>
<text x="121.2" y="66.8">(SS/OC1B)PB2</text>
<text x="123.7" y="71.9">(MISO)PB4</text>
<text x="124.4" y="74.4">(SCK)PB5</text>
<text x="92.5" y="79.5">PB6(XTAL1/TOSC1)</text>
<text x="123.5" y="79.5">(ADC0)PC0</text>
<text x="123.5" y="82">(ADC1)PC1</text>
<text x="92.5" y="84.6">PB7(XTAL2/TOSC2)</text>
<text x="120.1" y="89.7">(ADC4/SDA)PC4</text>
<text x="123.5" y="84.6">(ADC2)PC2</text>
<text x="123.5" y="87.1">(ADC3)PC3</text>
<text x="120.3" y="92.2">(ADC5/SCL)PC5</text>
<text x="127.2" y="94.7">ADC6</text>
<text x="127.2" y="97.3">ADC7</text>
<text x="124.3" y="107.4">(INT0)PD2</text>
<text x="124.4" y="102.4">(RXD)PD0</text>
<text x="124.5" y="104.9">(TXD)PD1</text>
<text x="122.3" y="112.5">(XCK/T0)PD4</text>
<text x="124.3" y="110">(INT1)PD3</text>
<text x="124.2" y="117.6">(AIN0)PD6</text>
<text x="125.7" y="115.1">(T1)PD5</text>
<text x="109.7" y="122.4" transform="rotate(-90 109.7 122.4)">GND</text>
<text x="112.3" y="122.4" transform="rotate(-90 112.3 122.4)">GND</text>
<text x="124.2" y="120.1">(AIN1)PD7</text>
</g>
</svg>
